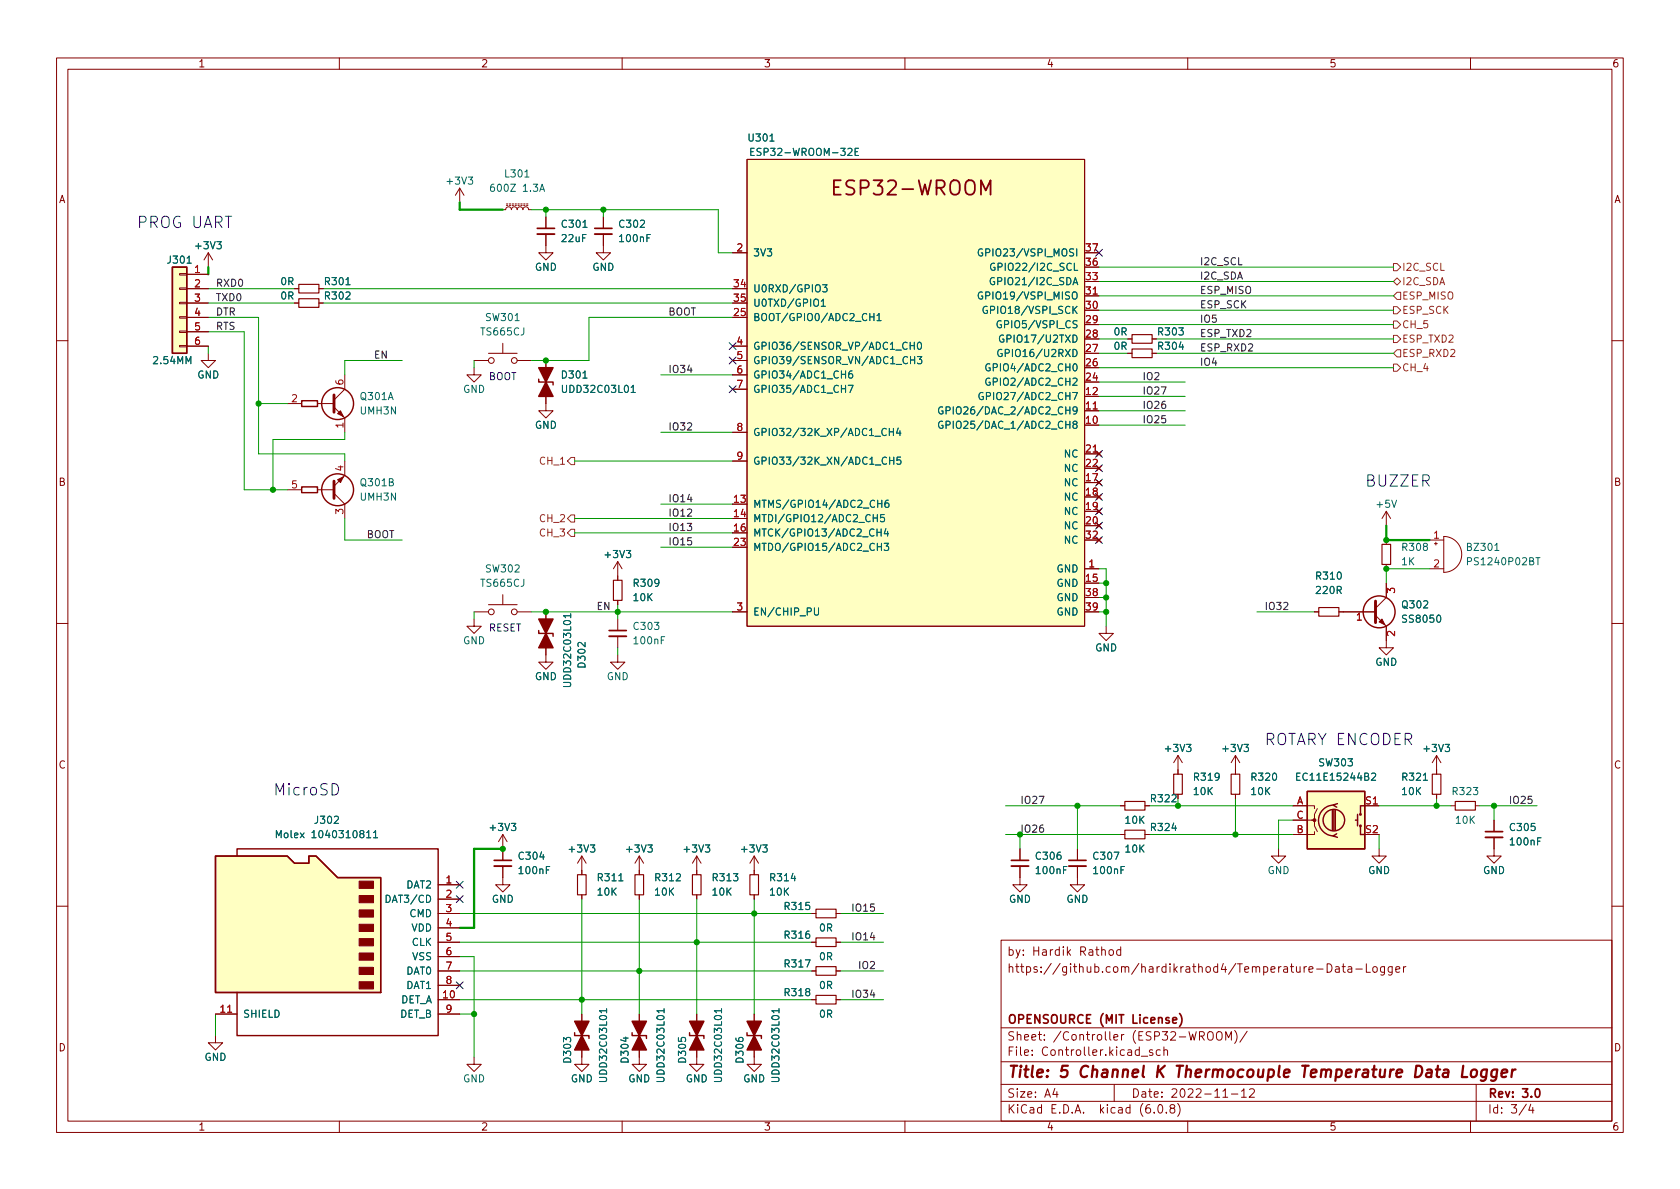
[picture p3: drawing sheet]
<svg xmlns="http://www.w3.org/2000/svg" width="297mm" height="210mm" viewBox="0 0 297 210" stroke-linecap="round" stroke-linejoin="round" font-family="sans-serif">
<g fill="none" stroke="#840000" stroke-width=".18">
<path d="M10 10.2h277v190.1h-277zM12 12.2h273v186.1h-273zM60 10.2v2M110 10.2v2M160 10.2v2M210 10.2v2M260 10.2v2M81.3 33.3l-.8 1.2M81.3 33.3v2.5M81.3 33.3l.7 1.2M88.9 37.1h.5l.2-.4 .3-.1 .4 .1 .1 .4 .1-.3 .3-.2 .5 .1 .1 .4 .3-.4 .4-.1 .2 .2 .2 .3 .1-.4 .4-.1 .3 .1 .2 .4h.5M89.5 36.3h.3"/>
<path d="M89.5 36.1h.3M90 36.3h.3M90 36.1h.3M90.6 36.3h.2M90.6 36.1h.2M91.1 36.3h.2M91.1 36.1h.2M91.6 36.3h.2M91.6 36.1h.2M92.1 36.3h.2M92.1 36.1h.2M92.6 36.3h.2"/>
<path d="M92.6 36.1h.2M93.1 36.3h.2M93.1 36.1h.2M96.5 38.3v2.1M106.7 38.3v2.1M132.1 28.2h59.7v82.5h-59.7zM31.7 58.5h1.3v.3h-1.3zM31.7 56h1.3v.3h-1.3zM31.7 53.5h1.3v.2h-1.3zM31.7 50.9h1.3v.3h-1.3zM31.7 48.4h1.3v.2h-1.3zM33 51h3.8"/>
<path d="M33 53.6h3.8M33 48.5h3.8M33 56.1h3.8M33 58.7h3.8M36.8 44.7l-.7 1.3M36.8 44.7v2.5M36.8 44.7l.8 1.3M52.1 51h.7M52.1 53.6h.7M56.4 51h.7M56.4 53.6h.7M96.5 41.4v3.3h1.3l-1.3 1.3-1.3-1.3h1.3"/>
<path d="M106.7 41.4v3.3h1.2l-1.2 1.3-1.3-1.3h1.3M129.5 44.7h2.6M191.8 52.3h2.5M199.4 59.9h.8M203.7 59.9h.8M10 60.2h2M31.7 61.1h1.3v.2h-1.3zM33 61.2h3.8M36.8 62.5v1.2h1.3l-1.3 1.3-1.2-1.3h1.2M50.8 71.4h2.5M56.1 71.4h3M59.1 72l1.9 1.9v2.5"/>
<path d="M61 66.3v2.5l-1.9 1.9M83.8 65v1.3h1.3l-1.3 1.3-1.3-1.3h1.3M83.8 63.7h2.6M86.4 62.5h5M88.9 60.7v1.8M91.4 63.7h2.6M96.5 63.7v8.9h1.3l-1.3 1.3-1.3-1.3h1.3M129.5 63.7h2.6M129.5 61.2h2.6M129.5 66.3h2.6M129.5 68.8h2.6M129.5 76.4h2.6"/>
<path d="M191.8 72.6h2.5M193.9 79.9l.8 .7M194.7 79.9l-.8 .7M199.4 62.5h.8M203.7 62.5h.8M285 60.2h2M50.8 86.6h2.5M56.1 86.6h3M59.1 87.2l1.9 1.9v2.6M61 81.5v2.6l-1.9 1.9M109.2 99.3v3.3M109.2 99.3l-.7 1.3"/>
<path d="M109.2 99.3l.8 1.3M129.5 81.5h2.6M191.8 80.3h2.5M193.9 85l.8 .7M193.9 87.5l.8 .8M193.9 90l.8 .8M193.9 92.6l.8 .7M193.9 82.4l.8 .8M193.9 95.1l.8 .8M194.7 85l-.8 .7M194.7 87.5l-.8 .8M194.7 90l-.8 .8"/>
<path d="M194.7 92.6l-.8 .7M194.7 82.4l-.8 .8M194.7 95.1l-.8 .8M245.1 90.4v2.6M245.1 95.5v.8M245.1 99.8v.8M245.1 90.4l-.8 1.3M245.1 90.4l.8 1.3M252.7 95.5h2.6M253.6 96.1h.5M253.9 95.9v.5M255.3 94.9a3.2 3.2 0 0 1 3.1 3.1 3.2 3.2 0 0 1-3.1 3.2z"/>
<path d="M10 110.2h2M83.8 109.5v1.2h1.3l-1.3 1.3-1.3-1.3h1.3M83.8 108.2h2.6M86.4 106.9h5M88.9 105.2v1.7M91.4 108.2h2.6M96.5 108.2v8.9h1.3l-1.3 1.3-1.3-1.3h1.3M109.2 115.8v1.3h1.3l-1.3 1.3-1.3-1.3h1.3M109.2 106.2v.7M109.2 109.5v2M109.2 112.5v2M129.5 108.2h2.6"/>
<path d="M191.8 100.6h2.5M195.6 110.7v1.3h1.2l-1.2 1.3-1.3-1.3h1.3M232.4 108.2h.8M236.7 108.2h6.5M243.2 108.8l1.9 1.9v3.8h1.3l-1.3 1.3-1.3-1.3h1.3M245.1 103.1v2.6l-1.9 1.9M252.7 100.6h2.6M285 110.2h2M208.3 133.6v3.3M208.3 133.6l-.8 1.3M208.3 133.6l.7 1.3M218.4 133.6v3.3"/>
<path d="M218.4 133.6l-.7 1.3M218.4 133.6l.8 1.3M254 133.6v3.3M254 133.6l-.8 1.3M254 133.6l.8 1.3M77.5 156.5h3.8M77.5 159h3.8M88.9 153.2v3.3h-1.3l1.3 1.2 1.3-1.2h-1.3M88.9 147.6v4.5M88.9 147.6l.8 1.2M88.9 147.6l-.8 1.2M102.9 151.4l-.8 1.2"/>
<path d="M102.9 151.4v3.3M102.9 158.2v.8M102.9 151.4l.7 1.2M113 151.4v3.3M113 158.2v.8M113 151.4l-.7 1.2M113 151.4l.8 1.2M123.2 151.4v3.3M123.2 158.2v.8M123.2 151.4l-.8 1.2M123.2 151.4l.8 1.2M133.3 151.4l-.7 1.2"/>
<path d="M133.3 151.4v3.3M133.3 158.2v.8M133.3 151.4l.8 1.2M180.3 153.2v3.3h-1.2l1.2 1.2 1.3-1.2h-1.3M180.3 150.1v2M190.5 153.2v3.3h-1.3l1.3 1.2 1.3-1.2h-1.3M190.5 150.1v2M198.1 142.5h.8M198.1 147.6h.8M202.4 142.5h.8M202.4 147.6h.8M218.4 140.5v.7"/>
<path d="M226.1 150.1v1.3h1.2l-1.2 1.2-1.3-1.2h1.3M228.6 142.5h3.8v.5M228.6 145h3.8v1l.5 1.1M232.4 147.1v.5h-3.8M232.9 143l-.5 1v1h-.5M243.8 150.1v1.3h1.3l-1.3 1.2-1.2-1.2h1.2M254 140.5v.7M256.5 142.5h.8M260.9 142.5h.7M264.2 148.1v3.3h-1.3l1.3 1.2 1.2-1.2h-1.2M264.2 145v2.1M10 160.2h2"/>
<path d="M38.1 179.3h3.8M77.5 161.5h3.8M77.5 176.8h3.8M77.5 179.3h3.8M77.5 164.1h3.8M77.5 166.6h3.8M77.5 169.2h3.8M77.5 171.7h3.8M77.5 174.2h3.8M102.9 179.3v8.9h1.2l-1.2 1.3-1.3-1.3h1.3M113 179.3v8.9h1.3l-1.3 1.3-1.2-1.3h1.2M123.2 179.3v8.9h1.3l-1.3 1.3-1.3-1.3h1.3"/>
<path d="M133.3 179.3v8.9h1.3l-1.3 1.3-1.2-1.3h1.2M143.5 161.5h.8M143.5 176.8h.8M143.5 166.6h.8M143.5 171.7h.8M147.8 161.5h.8M147.8 176.8h.8M147.8 166.6h.8M147.8 171.7h.8M177 166.3h108v32h-108zM194.8 168.1l.2-.2 .4 .1v.9M196.2 168l.4-.1 .3 .3v.4l-.3 .3h-.4l-.1-.3v-.4z"/>
<path d="M198.1 168l-.4-.1-.3 .3v.4l.2 .3h.5M198.1 167.4v1.5M232.8 171.4h1.1M234.6 170.4a.76 .76 0 0 1 .9 .8 .76 .76 0 0 1-.9 .7zM236.1 171h.6l.1 .9M236.8 171.3l-.5 .1a.29 .29 0 0 0-.2 .2 .29 .29 0 0 0 .2 .3h.5M237.3 170.9h.6M237.5 170.4v1.3l.4 .2M238.4 171h.5l.1 .9M239 171.3l-.5 .1a.29 .29 0 0 0-.2 .2 .29 .29 0 0 0 .2 .3h.5M239.7 171.4h1.2M241.6 170.4v1.5h.7"/>
<path d="M242.9 171l.3-.1 .3 .3v.4l-.3 .3h-.3l-.2-.3v-.4zM244.8 170.9v1.2l-.3 .3h-.4M244.8 171l-.4-.1-.3 .3v.4l.1 .3h.6M246.1 170.9v1.2l-.2 .3h-.4M246.1 171l-.4-.1-.3 .3v.4l.2 .3h.5M246.8 171.4l.7-.1-.1-.3-.4-.1-.2 .2 .1 .8h.5M248.1 170.9v1M248.6 170.9l-.3 .1-.2 .2M285 160.2h2M38.1 183.1v1.3h-1.3l1.3 1.3 1.3-1.3h-1.3M60 198.3v2M83.8 186.9v1.3h-1.3l1.3 1.3 1.3-1.3h-1.3"/>
<path d="M110 198.3v2M160 198.3v2M177 194.8h108M177 191.8h108M177 187.8h108M177 181.8h108M186.5 192.5l-.4 1h1M186.9 193v1M197 191.8v3M201.8 186.8h1.1M203.8 185.7l-.4-.1-.2 .2 .1 .3 .5 .1v.4h-.6M204.1 196.7v.1"/>
<path d="M204.9 195.4l.2-.1a.81 .81 0 0 1 .6 .7 .81 .81 0 0 1-.3 .8h-.2a.81 .81 0 0 1-.6-.6 .81 .81 0 0 1 .3-.8zM205.1 185.7l-.4-.1-.3 .3v.4l.2 .3h.5M205.8 185.8l.2-.2 .4 .1v.9M205.8 185.1v1.5M206.2 196.7v.1M207.1 196l-.2-.3v-.2l.2-.2 .5 .1 .1 .2-.1 .2-.6 .2-.1 .3v.4l.2 .1h.5l.1-.3-.1-.4-.2-.1M208.2 195.1a1.72 1.72 0 0 1 0 2.3M210 198.3v2M213.6 182.6a.5 .5 0 0 1 .6-.2 .5 .5 0 0 1 .3 .5v.5a.5 .5 0 0 1-.5 .6 .5 .5 0 0 1-.5-.6zM215.1 182.6a.5 .5 0 0 1 .6-.2 .5 .5 0 0 1 .4 .5v.5a.5 .5 0 0 1-.5 .6 .5 .5 0 0 1-.5-.6zM216.2 194h.9M216.7 183.9v-1.5l.5 1.1 .5-1.1v1.5"/>
<path d="M217.7 193.5h1.2M218.3 182.2a1.72 1.72 0 0 1 0 2.3M219.5 193l.4-.5v1.5M219.5 194h.9M220.5 182.4l-1.3 1.9M220.9 192.7l.6-.2 .2 .2 .1 .3-.9 1h.9M260 198.3v2M261 191.8v6.5M269.9 195.3l-1.3 1.9M270.6 195.3l-.3 1h.9M271 195.8v1"/>
<circle cx="86.9" cy="63.7" r=".51"/>
<circle cx="90.9" cy="63.7" r=".51"/>
<circle cx="86.9" cy="108.2" r=".51"/>
<circle cx="90.9" cy="108.2" r=".51"/>
</g>
<path d="M95 40.4h3M105.2 40.4h3M107.7 111.5h3M87.4 152.1h3M178.8 152.1h3.1M189 152.1h3M262.6 147.1h3.1M208.6 179.2a1.72 1.72 0 0 1 0 2.3M207.3 180.4l.8-.1-.1-.3-.4-.1-.3 .2 .1 .8h.6M271.6 192.6l.2-.1a.82 .82 0 0 1 .6 .7 .82 .82 0 0 1-.3 .8h-.2a.81 .81 0 0 1-.6-.6 .81 .81 0 0 1 .3-.8z" fill="none" stroke="#840000" stroke-width=".3"/>
<path d="M258.7 188.5l-.2 2h.9M260.2 189.3a.52 .52 0 0 1 .6-.2 .52 .52 0 0 1 .4 .4l-.1 .6a.55 .55 0 0 1-.5 .4 .55 .55 0 0 1-.6-.4zM262.9 189.2a.66 .66 0 0 0-1 .3l-.1 .6 .2 .3 .2 .1 .6-.1M262.9 189.1l-.2 1.6a.6 .6 0 0 1-.9 .3M264.7 189.2a.66 .66 0 0 0-1 .3v.6l.1 .3 .2 .1 .6-.1M264.7 189.1l-.2 1.6a.6 .6 0 0 1-.9 .3M265.5 189.8l1-.2-.1-.4-.5-.1-.4 .3v1l.2 .1 .6-.1M267.4 189.1l-.2 1.4M268 189.1l-.4 .1-.3 .3" fill="none" stroke="#840000" stroke-width=".4"/>
<path d="M59.1 69.8v3.1M59.1 85.1v3M243.2 106.3v3.8" fill="none" stroke="#840000" stroke-width=".51"/>
<g fill="#840000" stroke="#840000" stroke-width=".18">
<path d="M59.7 84.8l1-.5-.5 1z"/>
<path d="M59.7 73.1l.5-.5 .5 1.1z"/>
<path d="M243.8 110l.5-.5 .6 1z"/>
<path d="M63.5 173.6h2.5v1.3h-2.5z"/>
<path d="M63.5 171.1h2.5v1.2h-2.5z"/>
<path d="M63.5 168.5h2.5v1.3h-2.5z"/>
<path d="M63.5 166h2.5v1.3h-2.5z"/>
<path d="M63.5 163.4h2.5v1.3h-2.5z"/>
<path d="M63.5 160.9h2.5v1.3h-2.5z"/>
<path d="M63.5 158.4h2.5v1.2h-2.5z"/>
<path d="M63.5 155.8h2.5v1.3h-2.5z"/>
<circle cx="232.4" cy="145" r=".25"/>
</g>
<g fill="none" stroke="#840000" stroke-width=".25">
<path d="M30.5 47.2h2.5v15.3h-2.5zM53.3 70.9h2.8v1h-2.8zM95.2 67.1v.5h2.6v.5M53.3 86.1h2.8v1h-2.8zM95.2 111.5v.5h2.6v.5M231.1 139.9h10.2v10.2h-10.2zM38.1 151.4h12.7l1.3 1.2h2.5v-1.2h1.3l3.8 3.8h7.6v20.3h-29.2zM41.9 151.4v-1.3h35.6v33h-35.6v-7.6M235.6 143.3v3.5M235.8 142.4a2.73 2.73 0 0 0-2.7 2.7 2.73 2.73 0 0 0 2.7 2.7M235.8 143.3v3.5M236.1 143.3v3.5"/>
<path d="M236.3 147.4l-.6 .4 .8 .3M236.5 142.1l-.8 .3 .6 .3M239.6 145h.4M240 144v2M240.5 146v1.6h.8M241.3 142.5h-.8v1.5M101.6 182.6v.5h2.5v.5M111.8 182.6v.5h2.5v.5M121.9 182.6v.5h2.6v.5M132.1 182.6v.5h2.5v.5"/>
<circle cx="59.7" cy="71.4" r="2.82"/>
<circle cx="59.7" cy="86.6" r="2.82"/>
<circle cx="243.8" cy="108.2" r="2.82"/>
<circle cx="235.8" cy="145" r="1.9"/>
<circle cx="240.5" cy="144" r=".13"/>
<circle cx="240.5" cy="146" r=".13"/>
</g>
<g fill="none" stroke="#840000" stroke-width=".2">
<path d="M52.8 50.3h3.6v1.5h-3.6zM52.8 52.8h3.6v1.6h-3.6zM200.2 59.2h3.5v1.5h-3.5zM200.2 61.7h3.5v1.5h-3.5zM244.3 96.3h1.6v3.5h-1.6zM108.5 102.6h1.5v3.6h-1.5zM233.2 107.4h3.5v1.6h-3.5zM207.5 136.9h1.5v3.6h-1.5zM217.7 136.9h1.5v3.6h-1.5zM253.2 136.9h1.6v3.6h-1.6zM102.1 154.7h1.5v3.5h-1.5zM112.3 154.7h1.5v3.5h-1.5z"/>
<path d="M122.4 154.7h1.6v3.5h-1.6zM132.6 154.7h1.5v3.5h-1.5zM198.9 141.7h3.5v1.6h-3.5zM198.9 146.8h3.5v1.5h-3.5zM257.3 141.7h3.6v1.6h-3.6zM144.3 160.8h3.5v1.5h-3.5zM144.3 165.9h3.5v1.5h-3.5zM144.3 176h3.5v1.5h-3.5zM144.3 170.9h3.5v1.6h-3.5z"/>
</g>
<path d="M95 41.4h3M105.2 41.4h3M107.7 112.5h3M87.4 153.2h3M178.8 153.2h3.1M189 153.2h3M262.6 148.1h3.1" fill="none" stroke="#840000" stroke-width=".33"/>
<g fill="#840000" stroke="#840000" stroke-width=".25">
<path d="M133.3 183.1l1.3 2.6h-2.5z"/>
<path d="M132.1 180.6h2.5l-1.3 2.5z"/>
<path d="M123.2 183.1l1.3 2.6h-2.6z"/>
<path d="M121.9 180.6h2.6l-1.3 2.5z"/>
<path d="M96.5 112l1.3 2.5h-2.6z"/>
<path d="M95.2 109.5h2.6l-1.3 2.5z"/>
<path d="M96.5 67.6l1.3 2.5h-2.6z"/>
<path d="M95.2 65h2.6l-1.3 2.6z"/>
<path d="M113 183.1l1.3 2.6h-2.5z"/>
<path d="M111.8 180.6h2.5l-1.3 2.5z"/>
<path d="M102.9 183.1l1.2 2.6h-2.5z"/>
<path d="M101.6 180.6h2.5l-1.2 2.5z"/>
</g>
<g fill="none" stroke="#006464" stroke-width=".18">
<path d="M87.3 32.6h-.3a.86 .86 0 0 0 0 1.2l.4-.1v-.4l-.2-.2h-.2l-.3 .2M95.4 33.8l.5-1.2 .4 1.2M95.6 33.5h.6M132.7 26.8h.5M133.3 26.2h-.6v1.3h.6M151.2 26.8h.4M151.8 26.2h-.6v1.3h.6M145.2 53.3l.4-.4v1.3M145.2 54.2h.7M145.4 50.4h.8l-.4 .4 .4 .2v.5l-.2 .1-.6-.1M153.8 56h.7M154.5 55.4v1.3"/>
<path d="M155.1 55.8l.3-.4v1.3M155.1 56.7h.7M173.7 51.7a.59 .59 0 0 0-.7 .6 .59 .59 0 0 0 .7 .5v-.5h-.2M173.7 44.1a.59 .59 0 0 0-.7 .5 .59 .59 0 0 0 .7 .6v-.5h-.2M174.5 54.2a.59 .59 0 0 0-.7 .6 .59 .59 0 0 0 .7 .6l.1-.5h-.3M175.8 49.1a.59 .59 0 0 0-.7 .6 .59 .59 0 0 0 .7 .6l.1-.5h-.3M175.9 46.6a.59 .59 0 0 0-.8 .6 .59 .59 0 0 0 .8 .6v-.5h-.2M177 56.8a.59 .59 0 0 0-.7 .5 .59 .59 0 0 0 .7 .6l.1-.5h-.3M177.4 59.3a.59 .59 0 0 0-.7 .6 .59 .59 0 0 0 .7 .6l.1-.5h-.2M111.6 69.4h.7M150 68.1h.8l-.5 1.3M150.6 65.6l-.3 .1a.85 .85 0 0 0 0 1.2l.4-.2 .1-.4-.3-.2h-.2l-.3 .2"/>
<path d="M157.2 75.8v1.2M157.2 76.4h.8M158 75.8v1.2M158.8 75.7l-.3 .9h.8M159.1 76.2v.8M160.9 61.1h.8M161 63.7h.7M161.7 60.5v1.3M161.7 63.1v1.2M162.2 63.1h.8l-.4 .4 .3 .2v.5l-.2 .1-.5-.1M162.3 60.6l.2-.1a.68 .68 0 0 1 .4 .6 .68 .68 0 0 1-.4 .7l-.2-.1-.1-.4zM166.7 74.5a.59 .59 0 0 0-.8 .6 .59 .59 0 0 0 .8 .6v-.5h-.2"/>
<path d="M166.7 72a.59 .59 0 0 0-.8 .6 .59 .59 0 0 0 .8 .6v-.5h-.2M167.3 75.1h.6l.1-.2-.1-.3-.6-.1v1.3M167.3 72.6l.6-.1 .1-.1-.1-.3-.6-.2v1.3M173.8 69.5a.59 .59 0 0 0-.7 .5 .59 .59 0 0 0 .7 .6l.1-.5h-.3M175 66.9a.59 .59 0 0 0-.7 .6 .59 .59 0 0 0 .7 .6l.1-.5h-.3M175 64.4a.59 .59 0 0 0-.7 .6 .59 .59 0 0 0 .7 .5l.1-.5h-.3M177.1 61.8a.59 .59 0 0 0-.7 .6 .59 .59 0 0 0 .7 .6l.1-.5h-.3M154.4 91.6h.7M155.1 94.1h.7M155.1 91v1.3M155.1 96.7h.8M155.2 89.1h.7"/>
<path d="M155.8 93.5v1.3M155.9 96.1v1.2M155.9 88.5v1.2M156.3 91h-.6v.6l.2-.1h.4l.1 .2-.1 .4-.1 .2-.5-.2M156.3 96.1h.8l-.4 .5 .4 .1v.5l-.2 .1-.6-.1M156.6 93.5l-.3 .9h.8M156.9 94v.8M157.1 88.5h-.4a.86 .86 0 0 0 0 1.2l.4-.1 .1-.4-.3-.3h-.2l-.2 .3M157.3 80.8v1.3M157.3 81.4h.7M158 80.8v1.3M159.2 80.8h-.6v.6l.2-.1 .4 .1 .1 .2-.1 .4-.1 .1-.5-.1"/>
<path d="M271.6 98.6h.7M100.9 108.5v.7M144 107.5v1l.2 .3 .4-.1 .1-.2v-1M229.3 137.3h.4M229.9 136.7h-.6v1.3h.6M242.5 136.8l.5-.1 .2 .4-.8 .9h.8M48.9 148.1v-1.2l.4 .9 .4-.9v1.2M64.8 148.1h.8M66 147.2l.4-.3v1.2M66 148.1h.8M68.3 158.3a.64 .64 0 0 1 .7 .6 .64 .64 0 0 1-.7 .7zM107.3 178.4v.7"/>
<path d="M117.4 178.4v.7M127.6 178.4v.7M137.7 178.4v.7"/>
</g>
<g fill="#ffffc2" stroke="#ffffc2" stroke-width=".18">
<path d="M231.1 139.9h10.2v10.2h-10.2z"/>
<path d="M30.5 47.2h2.5v15.3h-2.5z"/>
<path d="M38.1 151.4h12.7l1.3 1.2h2.5v-1.2h1.3l3.8 3.8h7.6v20.3h-29.2z"/>
<path d="M132.1 28.2h59.7v82.5h-59.7z"/>
</g>
<g fill="none" stroke="#840000" stroke-width=".32">
<path d="M147.4 33.1h.9M148.7 31.9h-1.3v2.5h1.3M151.1 32l-1-.1a.62 .62 0 0 0-.5 .6 .62 .62 0 0 0 .5 .6 .93 .93 0 0 1 1 .6 .65 .65 0 0 1-.5 .7l-1-.1M152.2 33.2h.9a.69 .69 0 0 0 .5-.7 .69 .69 0 0 0-.5-.6h-.9v2.5M154.5 31.9h1.5l-.8 .9a.69 .69 0 0 1 .8 .5v.6l-.2 .4-.3 .1h-.7l-.3-.2M157 32.1l.4-.2h.6a.69 .69 0 0 1 .3 1.1l-1.4 1.4h1.5M159.5 33.4h2M162.4 31.9l.6 2.5 .5-1.8 .5 1.8 .6-2.5M165.6 33.2h1a.69 .69 0 0 0 .5-.7 .69 .69 0 0 0-.5-.6h-1v2.5M166.2 33.2l.8 1.2M168.1 32.2a.85 .85 0 0 1 1-.3 .85 .85 0 0 1 .6 .8v.9a.85 .85 0 0 1-.9 .9 .85 .85 0 0 1-.8-.9zM171 32a.84 .84 0 0 1 .9-.1 .84 .84 0 0 1 .5 .8v.9a.85 .85 0 0 1-.9 .9 .85 .85 0 0 1-.8-.9v-.9l.1-.5z"/>
<path d="M173.4 34.4v-2.5l.9 1.8 .8-1.8v2.5"/>
</g>
<path d="M246.4 59.3h.6l.6 .6-.6 .7h-.6zM246.4 54.2h.6l.6 .7-.6 .6h-.6zM246.4 46.6h.6l.6 .6-.6 .7h-.6zM246.4 56.8h.6l.6 .6-.6 .6h-.6zM246.4 49.8l.6-.7 .6 .7-.6 .6zM247 51.7h.6v1.3h-.6l-.6-.7zM246.4 64.4h.6l.6 .6-.6 .7h-.6zM247 61.8h.6v1.3h-.6l-.6-.6zM100.3 81.5l.7-.6h.6v1.3h-.6zM100.3 94.2l.7-.6h.6v1.3h-.6zM101 91.1h.6v1.2h-.6l-.7-.6z" fill="none" stroke="#725600" stroke-width=".18"/>
<path d="M58.7 138.6a1.05 1.05 0 0 1 1.2 .6 1.05 1.05 0 0 1-.4 1.3l-.8 .1z" fill="none" stroke="#0000c2" stroke-width=".18"/>
<g fill="none" stroke="#009600" stroke-width=".18">
<path d="M94 37.1h33v7.6h2.5M96.5 37.1v1.2M106.7 37.1v1.2M36.8 53.6h15.3M36.8 51h15.3M36.8 56.1h8.9v24.2h15.3v1.2M36.8 58.7h6.4v27.9h7.6M57.1 53.6h72.4M57.1 51h72.4M129.5 56.1h-25.4v7.6h-10.1M194.3 57.4h52.1M194.3 52.3h52.1"/>
<path d="M194.3 59.9h5.1M194.3 54.9h52.1M194.3 47.2h52.1M194.3 49.8h52.1M204.5 59.9h41.9M36.8 61.2v1.3M45.7 71.4h5.1M61 76.4v1.3h-12.7v8.9M71.1 63.7h-10.1v2.6M83.8 63.7v1.3M116.8 76.4h12.7M116.8 66.3h12.7"/>
<path d="M194.3 75.2h15.2M194.3 65h52.1M194.3 72.6h15.2M194.3 70.1h15.2M194.3 67.6h15.2M194.3 62.5h5.1M204.5 62.5h41.9M61 91.7v3.8h10.1M101.6 94.2h27.9M101.6 91.7h27.9M101.6 81.5h27.9M116.8 89.1h12.7"/>
<path d="M116.8 96.8h12.7M83.8 108.2v1.3M94 108.2h35.5M109.2 106.9v2.6M109.2 114.5v1.3M194.3 100.6h1.3v10.1M194.3 108.2h1.3M194.3 105.7h1.3M194.3 103.1h1.3M222.2 108.2h10.2M252.7 100.6h-7.6v2.5M102.9 159v20.3"/>
<path d="M113 159v20.3M123.2 159v20.3M133.3 159v20.3M177.8 142.5h20.3M177.8 147.6h20.3M180.3 147.6v2.5M190.5 142.5v7.6M203.2 142.5h25.4M203.2 147.6h25.4M218.4 141.2v6.4M228.6 145h-2.5v5.1M243.8 142.5h12.7"/>
<path d="M243.8 147.6v2.5M254 141.2v1.3M261.6 142.5h10.2M264.2 142.5v2.5M38.1 179.3v3.8M81.3 176.8h62.2M81.3 161.5h62.2M81.3 169.2h2.5v17.7M81.3 171.7h62.2M81.3 166.6h62.2M81.3 179.3h2.5M148.6 176.8h7.6"/>
<path d="M148.6 161.5h7.6M148.6 171.7h7.6M148.6 166.6h7.6"/>
</g>
<path d="M81.3 35.8v1.3h7.6M36.8 47.2v1.3M245.1 93v2.5h7.6M88.9 150.1h-5.1v14h-2.5" fill="none" stroke="#009600" stroke-width=".4"/>
<g fill="none" stroke="#000084" stroke-width=".18">
<path d="M193.7 44.1l1.2 1.2M194.9 44.1l-1.2 1.2M128.9 60.6l1.2 1.2M128.9 63.1l1.2 1.3M128.9 68.2l1.2 1.2M130.1 60.6l-1.2 1.2M130.1 63.1l-1.2 1.3M130.1 68.2l-1.2 1.2M193.7 79.6l1.2 1.3M194.9 79.6l-1.2 1.3M193.7 94.9l1.2 1.2M193.7 89.8l1.2 1.2"/>
<path d="M193.7 87.3l1.2 1.2M193.7 92.3l1.2 1.3M193.7 84.7l1.2 1.2M193.7 82.2l1.2 1.2M194.9 94.9l-1.2 1.2M194.9 89.8l-1.2 1.2M194.9 87.3l-1.2 1.2M194.9 92.3l-1.2 1.3M194.9 84.7l-1.2 1.2M194.9 82.2l-1.2 1.2M80.7 155.8l1.2 1.3M80.7 158.4l1.2 1.2"/>
<path d="M81.9 155.8l-1.2 1.3M81.9 158.4l-1.2 1.2M80.7 173.6l1.2 1.2M81.9 173.6l-1.2 1.2"/>
</g>
<g fill="#009600" stroke="#009600" stroke-width=".18">
<circle cx="109.2" cy="108.2" r=".46"/>
<circle cx="96.5" cy="108.2" r=".46"/>
<circle cx="48.3" cy="86.6" r=".46"/>
<circle cx="45.7" cy="71.4" r=".46"/>
<circle cx="96.5" cy="37.1" r=".46"/>
<circle cx="88.9" cy="150.1" r=".46"/>
<circle cx="83.8" cy="179.3" r=".46"/>
<circle cx="102.9" cy="176.8" r=".46"/>
<circle cx="113" cy="171.7" r=".46"/>
<circle cx="106.7" cy="37.1" r=".46"/>
<circle cx="96.5" cy="63.7" r=".46"/>
<circle cx="190.5" cy="142.5" r=".46"/>
<circle cx="208.3" cy="142.5" r=".46"/>
<circle cx="195.6" cy="108.2" r=".46"/>
<circle cx="218.4" cy="147.6" r=".46"/>
<circle cx="195.6" cy="103.1" r=".46"/>
<circle cx="180.3" cy="147.6" r=".46"/>
<circle cx="123.2" cy="166.6" r=".46"/>
<circle cx="133.3" cy="161.5" r=".46"/>
<circle cx="195.6" cy="105.7" r=".46"/>
<circle cx="245.1" cy="95.5" r=".46"/>
<circle cx="245.1" cy="100.6" r=".46"/>
<circle cx="264.2" cy="142.5" r=".46"/>
<circle cx="254" cy="142.5" r=".46"/>
</g>
<g font-size="2.8" fill="#0000c2">
<text x="24.1" y="40.3">PROG UART</text>
<text x="241.3" y="86.1">BUZZER</text>
<text x="223.5" y="131.8">ROTARY ENCODER</text>
<text x="48.3" y="140.7">MicroSD</text>
</g>
<text font-size="2.8" fill="#840000" x="178" y="190.6">Title: 5 Channel K Thermocouple Temperature Data Logger</text>
<g font-size="2.1" fill="#840000">
<text x="178" y="172">https://github.com/hardikrathod4/Temperature-Data-Logger</text>
<text x="178" y="169">by: Hardik Rathod</text>
<text x="178" y="184">Sheet: /Controller (ESP32-WROOM)/</text>
<text x="178" y="181">OPENSOURCE (MIT License)</text>
<text x="178" y="186.7">File: Controller.kicad_sch</text>
<text x="178" y="196.9">KiCad E.D.A. kicad (6.0.8)</text>
<text x="178" y="194.1">Size: A4</text>
<text x="200" y="194.1">Date: 2022-11-12</text>
<text x="263" y="194.1">Rev: 3.0</text>
<text x="263" y="196.9">Id: 3/4</text>
</g>
<g font-size="1.8" fill="#840000">
<text x="35" y="11.9">1</text>
<text x="85" y="11.9">2</text>
<text x="135" y="11.9">3</text>
<text x="185" y="11.9">4</text>
<text x="235" y="11.9">5</text>
<text x="285" y="11.9">6</text>
<text x="10.3" y="35.9">A</text>
<text x="285.3" y="35.9">A</text>
<text x="10.3" y="85.9">B</text>
<text x="285.3" y="85.9">B</text>
<text x="10.3" y="135.9">C</text>
<text x="285.3" y="135.9">C</text>
<text x="203.6" y="141.9">R322</text>
<text x="10.3" y="185.9">D</text>
<text x="285.3" y="185.9">D</text>
<text x="35" y="199.9">1</text>
<text x="85" y="199.9">2</text>
<text x="135" y="199.9">3</text>
<text x="185" y="199.9">4</text>
<text x="235" y="199.9">5</text>
<text x="285" y="199.9">6</text>
</g>
<g font-size="1.8" fill="#006464">
<text x="132.5" y="25">U301</text>
<text x="133.7" y="27.6">ESP32-WROOM-32E</text>
<text x="79.2" y="32.6">+3V3</text>
<text x="87.3" y="33.9">600Z 1.3A</text>
<text x="89.4" y="31.4">L301</text>
<text x="99.5" y="40.3">C301</text>
<text x="109.6" y="40.3">C302</text>
<text x="29.8" y="46.6">J301</text>
<text x="34.7" y="44.1">+3V3</text>
<text x="94.6" y="47.9">GND</text>
<text x="99.4" y="42.8">22uF</text>
<text x="104.7" y="47.9">GND</text>
<text x="109.7" y="42.8">100nF</text>
<text x="133.1" y="45.3">3V3</text>
<text x="174.3" y="45.3">GPIO23/VSPI_MOSI</text>
<text x="176.6" y="47.9">GPIO22/I2C_SCL</text>
<text x="49.7" y="50.4">0R</text>
<text x="49.7" y="53">0R</text>
<text x="57.6" y="50.4">R301</text>
<text x="57.6" y="53">R302</text>
<text x="133.1" y="51.7">U0RXD/GPIO3</text>
<text x="174.3" y="53">GPIO19/VSPI_MISO</text>
<text x="176.4" y="50.4">GPIO21/I2C_SDA</text>
<text x="85.2" y="59.3">TS665CJ</text>
<text x="86" y="56.8">SW301</text>
<text x="133.1" y="56.8">BOOT/GPIO0/ADC2_CH1</text>
<text x="133.1" y="54.2">U0TXD/GPIO1</text>
<text x="175.1" y="55.5">GPIO18/VSPI_SCK</text>
<text x="177.4" y="58">GPIO5/VSPI_CS</text>
<text x="197" y="59.3">0R</text>
<text x="204.9" y="59.3">R303</text>
<text x="27.3" y="64.4">2.54MM</text>
<text x="133.1" y="61.8">GPIO36/SENSOR_VP/ADC1_CH0</text>
<text x="133.1" y="64.4">GPIO39/SENSOR_VN/ADC1_CH3</text>
<text x="175.5" y="65.7">GPIO4/ADC2_CH0</text>
<text x="177.9" y="63.1">GPIO16/U2RXD</text>
<text x="178.1" y="60.6">GPIO17/U2TXD</text>
<text x="197" y="61.8">0R</text>
<text x="204.9" y="61.8">R304</text>
<text x="34.9" y="66.9">GND</text>
<text x="63.8" y="70.7">Q301A</text>
<text x="81.9" y="69.5">GND</text>
<text x="99.5" y="66.9">D301</text>
<text x="99.8" y="69.5">UDD32C03L01</text>
<text x="133.1" y="66.9">GPIO34/ADC1_CH6</text>
<text x="133.1" y="69.5">GPIO35/ADC1_CH7</text>
<text x="174.5" y="70.7">GPIO27/ADC2_CH7</text>
<text x="175.5" y="68.2">GPIO2/ADC2_CH2</text>
<text x="63.8" y="73.3">UMH3N</text>
<text x="94.6" y="75.8">GND</text>
<text x="133.1" y="77.1">GPIO32/32K_XP/ADC1_CH4</text>
<text x="168.2" y="75.8">GPIO25/DAC_1/ADC2_CH8</text>
<text x="168.2" y="73.3">GPIO26/DAC_2/ADC2_CH9</text>
<text x="133.1" y="82.2">GPIO33/32K_XN/ADC1_CH5</text>
<text x="188.2" y="80.9">NC</text>
<text x="188.2" y="83.4">NC</text>
<text x="63.8" y="88.5">UMH3N</text>
<text x="63.9" y="86">Q301B</text>
<text x="133.1" y="89.8">MTMS/GPIO14/ADC2_CH6</text>
<text x="188.2" y="86">NC</text>
<text x="188.2" y="88.5">NC</text>
<text x="243.5" y="89.8">+5V</text>
<text x="133.1" y="92.3">MTDI/GPIO12/ADC2_CH5</text>
<text x="133.1" y="94.9">MTCK/GPIO13/ADC2_CH4</text>
<text x="188.2" y="91.1">NC</text>
<text x="188.2" y="93.6">NC</text>
<text x="86" y="101.2">SW302</text>
<text x="107.1" y="98.7">+3V3</text>
<text x="133.1" y="97.4">MTDO/GPIO15/ADC2_CH3</text>
<text x="186.8" y="101.2">GND</text>
<text x="188.2" y="96.1">NC</text>
<text x="247.8" y="99.9">1K</text>
<text x="248.1" y="97.4">R308</text>
<text x="259.6" y="97.4">BZ301</text>
<text x="259.9" y="99.9">PS1240P02BT</text>
<text x="85.2" y="103.8">TS665CJ</text>
<text x="112.1" y="106.3">10K</text>
<text x="112.2" y="103.8">R309</text>
<text x="186.8" y="103.8">GND</text>
<text x="186.8" y="106.3">GND</text>
<text x="232.8" y="102.5">R310</text>
<text x="232.8" y="105">220R</text>
<text x="248" y="107.6">Q302</text>
<text x="81.9" y="113.9">GND</text>
<text x="112.2" y="111.4">C303</text>
<text x="112.2" y="113.9">100nF</text>
<text x="133.1" y="108.8">EN/CHIP_PU</text>
<text x="186.8" y="108.8">GND</text>
<text x="248.2" y="110.1">SS8050</text>
<text x="103.5" y="117.9" transform="rotate(-90 103.5 117.9)">D302</text>
<text x="193.6" y="115.2">GND</text>
<text x="243.1" y="117.7">GND</text>
<text x="94.6" y="120.3">GND</text>
<text x="101" y="121" transform="rotate(-90 101 121)">UDD32C03L01</text>
<text x="107.3" y="120.3">GND</text>
<text x="206.2" y="133">+3V3</text>
<text x="216.4" y="133">+3V3</text>
<text x="233.3" y="135.5">SW303</text>
<text x="251.9" y="133">+3V3</text>
<text x="211.1" y="140.6">10K</text>
<text x="211.2" y="138">R319</text>
<text x="221.3" y="140.6">10K</text>
<text x="221.4" y="138">R320</text>
<text x="229.8" y="138">EC11E15244B2</text>
<text x="248" y="140.6">10K</text>
<text x="248.1" y="138">R321</text>
<text x="257" y="140.6">R323</text>
<text x="50.1" y="148.2">Molex 1040310811</text>
<text x="55.8" y="145.7">J302</text>
<text x="86.8" y="146.9">+3V3</text>
<text x="199" y="145.7">10K</text>
<text x="203.6" y="146.9">R324</text>
<text x="257.5" y="145.7">10K</text>
<text x="267.1" y="146.9">C305</text>
<text x="267.2" y="149.5">100nF</text>
<text x="91.9" y="152">C304</text>
<text x="91.9" y="154.6">100nF</text>
<text x="100.8" y="150.7">+3V3</text>
<text x="105.8" y="155.8">R311</text>
<text x="110.9" y="150.7">+3V3</text>
<text x="116" y="155.8">R312</text>
<text x="121.1" y="150.7">+3V3</text>
<text x="126.1" y="155.8">R313</text>
<text x="131.3" y="150.7">+3V3</text>
<text x="136.3" y="155.8">R314</text>
<text x="183.3" y="152">C306</text>
<text x="183.3" y="154.6">100nF</text>
<text x="193.5" y="152">C307</text>
<text x="193.5" y="154.6">100nF</text>
<text x="199" y="150.7">10K</text>
<text x="224.1" y="154.6">GND</text>
<text x="241.9" y="154.6">GND</text>
<text x="262.2" y="154.6">GND</text>
<text x="68.8" y="159.6">DAT3/CD</text>
<text x="71.8" y="157.1">DAT2</text>
<text x="86.9" y="159.6">GND</text>
<text x="105.7" y="158.4">10K</text>
<text x="115.9" y="158.4">10K</text>
<text x="126" y="158.4">10K</text>
<text x="136.2" y="158.4">10K</text>
<text x="138.9" y="160.9">R315</text>
<text x="178.4" y="159.6">GND</text>
<text x="188.5" y="159.6">GND</text>
<text x="72.4" y="162.2">CMD</text>
<text x="72.7" y="164.7">VDD</text>
<text x="72.8" y="167.3">CLK</text>
<text x="138.9" y="166">R316</text>
<text x="144.9" y="164.7">0R</text>
<text x="71.8" y="172.3">DAT0</text>
<text x="72.9" y="169.8">VSS</text>
<text x="138.9" y="171.1">R317</text>
<text x="144.9" y="169.8">0R</text>
<text x="42.9" y="180">SHIELD</text>
<text x="70.7" y="177.4">DET_A</text>
<text x="70.7" y="180">DET_B</text>
<text x="71.8" y="174.9">DAT1</text>
<text x="138.9" y="176.1">R318</text>
<text x="144.9" y="180">0R</text>
<text x="144.9" y="174.9">0R</text>
<text x="36.1" y="187.6">GND</text>
<text x="81.9" y="191.4">GND</text>
<text x="100.9" y="191.4">GND</text>
<text x="101" y="187.8" transform="rotate(-90 101 187.8)">D303</text>
<text x="107.3" y="190.9" transform="rotate(-90 107.3 190.9)">UDD32C03L01</text>
<text x="111.1" y="191.4">GND</text>
<text x="111.1" y="187.8" transform="rotate(-90 111.1 187.8)">D304</text>
<text x="117.5" y="190.9" transform="rotate(-90 117.5 190.9)">UDD32C03L01</text>
<text x="121.2" y="191.4">GND</text>
<text x="121.3" y="187.8" transform="rotate(-90 121.3 187.8)">D305</text>
<text x="127.6" y="190.9" transform="rotate(-90 127.6 190.9)">UDD32C03L01</text>
<text x="131.4" y="191.4">GND</text>
<text x="131.4" y="187.8" transform="rotate(-90 131.4 187.8)">D306</text>
<text x="137.8" y="190.9" transform="rotate(-90 137.8 190.9)">UDD32C03L01</text>
</g>
<g font-size="1.8" fill="#a90000">
<text x="130.3" y="44.4">2</text>
<text x="192.1" y="47">36</text>
<text x="192.1" y="44.4">37</text>
<text x="34.4" y="48.3">1</text>
<text x="34.4" y="50.8">2</text>
<text x="34.4" y="53.3">3</text>
<text x="129.8" y="50.8">34</text>
<text x="129.8" y="53.3">35</text>
<text x="192.1" y="52.1">31</text>
<text x="192.1" y="49.5">33</text>
<text x="34.4" y="55.9">4</text>
<text x="34.4" y="58.4">5</text>
<text x="129.8" y="55.9">25</text>
<text x="192.1" y="59.7">28</text>
<text x="192.1" y="57.1">29</text>
<text x="192.1" y="54.6">30</text>
<text x="34.4" y="61">6</text>
<text x="130.3" y="61">4</text>
<text x="130.3" y="63.5">5</text>
<text x="192.1" y="64.8">26</text>
<text x="192.1" y="62.2">27</text>
<text x="51.6" y="71.1">2</text>
<text x="60.7" y="68.1" transform="rotate(-90 60.7 68.1)">6</text>
<text x="130.3" y="66">6</text>
<text x="130.3" y="68.6">7</text>
<text x="192.1" y="69.8">12</text>
<text x="192.1" y="67.3">24</text>
<text x="60.7" y="75.7" transform="rotate(-90 60.7 75.7)">1</text>
<text x="130.3" y="76.2">8</text>
<text x="192.1" y="74.9">10</text>
<text x="192.1" y="72.4">11</text>
<text x="60.7" y="83.3" transform="rotate(-90 60.7 83.3)">4</text>
<text x="130.3" y="81.3">9</text>
<text x="192.1" y="80">21</text>
<text x="192.1" y="82.5">22</text>
<text x="51.6" y="86.4">5</text>
<text x="129.8" y="88.9">13</text>
<text x="192.1" y="85.1">17</text>
<text x="192.1" y="87.6">18</text>
<text x="60.7" y="90.9" transform="rotate(-90 60.7 90.9)">3</text>
<text x="129.8" y="91.4">14</text>
<text x="129.8" y="94">16</text>
<text x="192.1" y="90.2">19</text>
<text x="192.1" y="92.7">20</text>
<text x="192.1" y="95.2">32</text>
<text x="253.5" y="95.2">1</text>
<text x="129.8" y="96.5">23</text>
<text x="192.5" y="100.3">1</text>
<text x="253.5" y="100.3">2</text>
<text x="130.3" y="107.9">3</text>
<text x="192.1" y="107.9">39</text>
<text x="192.1" y="102.9">15</text>
<text x="192.1" y="105.4">38</text>
<text x="246.6" y="104.9" transform="rotate(-90 246.6 104.9)">3</text>
<text x="239.9" y="109.7">1</text>
<text x="246.6" y="112.5" transform="rotate(-90 246.6 112.5)">2</text>
<text x="229.2" y="142.2">A</text>
<text x="241.5" y="142.2">S1</text>
<text x="229.2" y="147.3">B</text>
<text x="229.2" y="144.8">C</text>
<text x="241.5" y="147.3">S2</text>
<text x="78.9" y="156.2">1</text>
<text x="78.9" y="158.7">2</text>
<text x="78.9" y="161.3">3</text>
<text x="78.9" y="163.8">4</text>
<text x="78.9" y="166.4">5</text>
<text x="78.9" y="168.9">6</text>
<text x="78.9" y="171.4">7</text>
<text x="78.9" y="174">8</text>
<text x="39" y="179.1">11</text>
<text x="78.4" y="176.5">10</text>
<text x="78.9" y="179.1">9</text>
</g>
<g font-size="1.8" fill="#0f0f0f">
<text x="212.1" y="46.9">I2C_SCL</text>
<text x="38.1" y="53.2">TXD0</text>
<text x="38.1" y="50.7">RXD0</text>
<text x="212.1" y="52">ESP_MISO</text>
<text x="212.1" y="49.4">I2C_SDA</text>
<text x="38.1" y="55.8">DTR</text>
<text x="38.1" y="58.3">RTS</text>
<text x="118.1" y="55.8">BOOT</text>
<text x="212.1" y="54.5">ESP_SCK</text>
<text x="212.1" y="57">IO5</text>
<text x="212.1" y="59.6">ESP_TXD2</text>
<text x="66" y="63.4">EN</text>
<text x="118.1" y="65.9">IO34</text>
<text x="212.1" y="62.1">ESP_RXD2</text>
<text x="212.1" y="64.7">IO4</text>
<text x="201.9" y="69.7">IO27</text>
<text x="201.9" y="67.2">IO2</text>
<text x="118.1" y="76.1">IO32</text>
<text x="201.9" y="72.3">IO26</text>
<text x="201.9" y="74.8">IO25</text>
<text x="118.1" y="88.8">IO14</text>
<text x="64.8" y="95.1">BOOT</text>
<text x="118.1" y="91.3">IO12</text>
<text x="118.1" y="93.9">IO13</text>
<text x="118.1" y="96.4">IO15</text>
<text x="105.4" y="107.8">EN</text>
<text x="223.5" y="107.8">IO32</text>
<text x="180.3" y="142.1">IO27</text>
<text x="266.7" y="142.1">IO25</text>
<text x="180.3" y="147.2">IO26</text>
<text x="151.1" y="161.2">IO15</text>
<text x="151.1" y="166.3">IO14</text>
<text x="152.1" y="171.3">IO2</text>
<text x="151.1" y="176.4">IO34</text>
</g>
<g font-size="1.8" fill="#725600">
<text x="247.8" y="47.9">I2C_SCL</text>
<text x="247.8" y="50.4">I2C_SDA</text>
<text x="247.8" y="53">ESP_MISO</text>
<text x="247.8" y="55.5">ESP_SCK</text>
<text x="247.8" y="58">CH_5</text>
<text x="247.8" y="60.6">ESP_TXD2</text>
<text x="247.8" y="63.1">ESP_RXD2</text>
<text x="247.8" y="65.7">CH_4</text>
<text x="95.6" y="82.2">CH_1</text>
<text x="95.6" y="94.9">CH_3</text>
<text x="95.6" y="92.3">CH_2</text>
</g>
<g font-size="1.8" fill="#0000c2">
<text x="86.4" y="67.2">BOOT</text>
<text x="86.4" y="111.7">RESET</text>
</g>
</svg>
